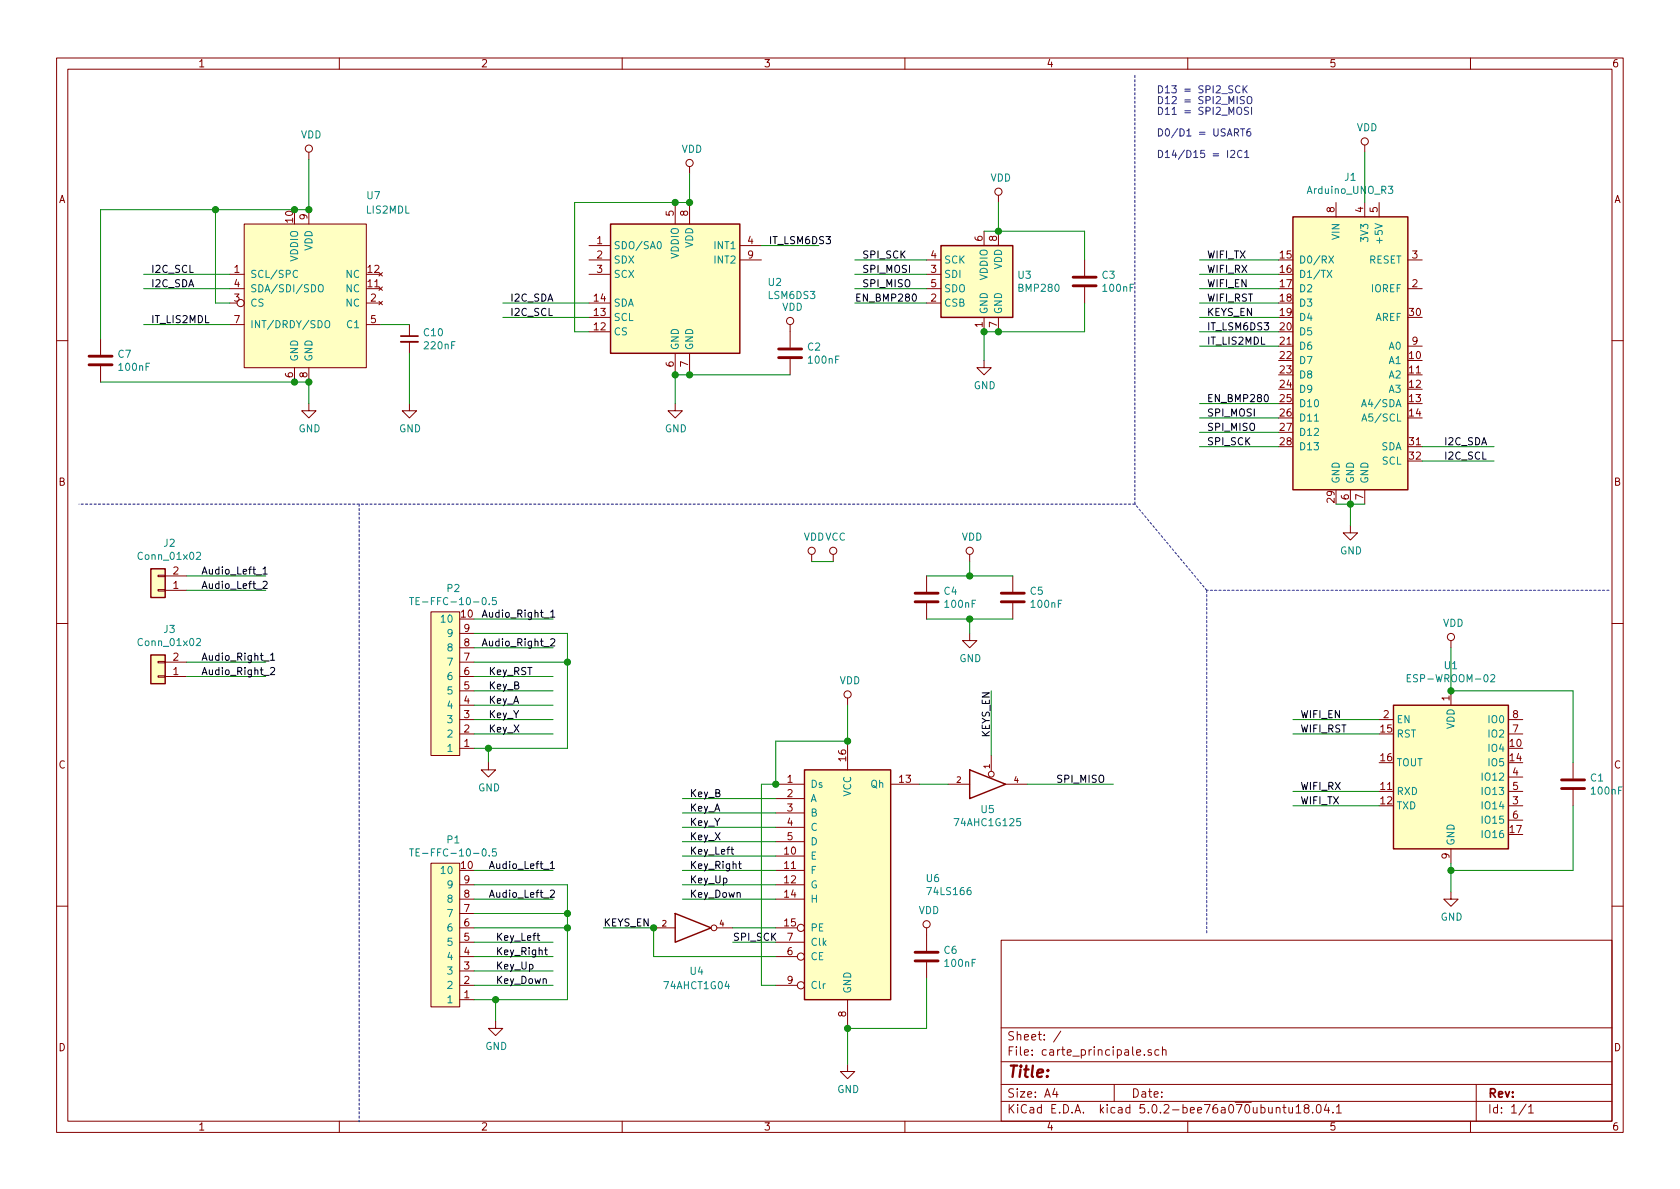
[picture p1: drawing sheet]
<svg xmlns="http://www.w3.org/2000/svg" width="297mm" height="210mm" viewBox="0 0 297 210" stroke-linecap="round" stroke-linejoin="round" font-family="sans-serif">
<g fill="none" stroke="#840000" stroke-width=".18">
<path d="M10 10.3h277v189.9h-277zM12 12.2h273v186.1h-273zM60 10.3v1.9M110 10.3v1.9M160 10.3v1.9M210 10.3v1.9M260 10.3v1.9M43.2 39.6h21.6v25.4h-21.6zM54.6 26.9v1.3M54.6 37.1v2.5M119.4 35.8v3.8M121.9 29.5v1.2"/>
<path d="M121.9 35.8v3.8M176.5 34.5v1.3M236.2 35.8v2.5M241.3 25.6v1.3M241.3 35.8v2.5M243.8 35.8v2.5M17.8 59.9v2.8M40.6 51h2.6M40.6 53.6h1.3M40.6 48.5h2.6M40.6 57.4h2.6M64.8 53.6h2.5"/>
<path d="M64.8 57.4h2.5M67 50.7l.6 .7M67 48.2l.6 .6M67 53.3l.6 .6M67.6 50.7l-.6 .7M67.6 48.2l-.6 .6M67.6 53.3l-.6 .6M72.4 57.4v2M104.1 46h3.8M104.1 43.4h3.8M104.1 58.7h3.8M104.1 56.1h3.8"/>
<path d="M104.1 53.6h3.8M104.1 48.5h3.8M130.8 46h3.8M130.8 43.4h3.8M139.7 57.4v4.1M163.8 51h2.6M163.8 46h2.6M163.8 53.6h2.6M163.8 48.5h2.6M174 40.9v2.5M174 56.1v2.6M176.5 40.9v2.5"/>
<path d="M176.5 56.1v2.6M191.8 46v2.8M191.8 50.8v2.8M248.9 51h2.6M248.9 46h2.6M10 60.2h2M17.8 64.8v2.8M52.1 65v2.6M54.6 71.4v1.2h1.3l-1.3 1.3-1.3-1.3h1.3M54.6 65v2.6M72.4 71.4v1.2h1.3l-1.3 1.3-1.3-1.3h1.3M72.4 60.4v2.1"/>
<path d="M119.4 71.4v1.2h1.2l-1.2 1.3-1.3-1.3h1.3M119.4 62.5v3.8M121.9 62.5v3.8M139.7 63.5v2.8M174 63.7v1.3h1.3l-1.3 1.3-1.3-1.3h1.3M248.9 61.2h2.6M285 60.2h2M143.5 98v1.3M147.3 98v1.3M171.4 98v1.3M238.8 93v1.2h1.2l-1.2 1.3-1.3-1.3h1.3M238.8 86.6v2.5"/>
<path d="M241.3 86.6v2.5M10 110.3h2M27.9 101.7h1.3v.3h-1.3zM27.9 104.3h1.3v.2h-1.3zM27.9 117h1.3v.2h-1.3zM27.9 119.5h1.3v.3h-1.3zM29.2 119.6h3.8M29.2 117.1h3.8M29.2 104.4h3.8M29.2 101.8h3.8M76.2 108.2h5.1v25.4h-5.1zM81.3 119.6h2.5"/>
<path d="M81.3 117.1h2.5M81.3 114.5h2.5M81.3 112h2.5M163.8 101.8v2.8M163.8 106.7v2.8M171.4 112v1.3h1.3l-1.3 1.2-1.2-1.2h1.2M179.1 101.8v2.8M179.1 106.7v2.8M256.5 113.3v1.2M285 110.3h2M81.3 127.2h2.5M81.3 129.8h2.5"/>
<path d="M81.3 132.3h2.5M81.3 124.7h2.5M81.3 122.2h2.5M86.4 134.9v1.2h1.2l-1.2 1.3-1.3-1.3h1.3M137.2 138.7h5M149.9 123.4v1.3M149.9 131.1v5M157.5 138.7h5.1M167.6 138.7h3.8M175.3 133.6v2.8M177.8 138.7h3.8M243.8 127.2h2.6"/>
<path d="M256.5 122.2v2.5M266.7 127.2h2.5M266.7 137.4h2.5M266.7 139.9h2.5M266.7 129.8h2.5M278.1 134.9v2.8M278.1 139.7v2.8M76.2 152.6h5.1v25.4h-5.1zM81.3 156.5h2.5M81.3 159h2.5M137.2 151.4h5M137.2 153.9h5"/>
<path d="M137.2 156.5h5M137.2 159h5M137.2 141.2h5M137.2 143.8h5M137.2 146.3h5M137.2 148.8h5M256.5 157.7v1.3h1.3l-1.3 1.3-1.2-1.3h1.2M256.5 150.1v2.5M266.7 142.5h2.5M266.7 145h2.5M10 160.2h2M81.3 164.1h2.5"/>
<path d="M81.3 169.2h2.5M81.3 166.6h2.5M81.3 174.2h2.5M81.3 176.8h2.5M81.3 171.7h2.5M81.3 161.5h2.5M115.6 164.1h3.8M126.7 164.1h2.8M137.2 164.1h3.8M137.2 169.2h3.8M137.2 166.6h5M137.2 174.2h3.8"/>
<path d="M149.9 176.8v5.1M163.8 164.1v4M163.8 170.2v2.8M177 166.3h108v32h-108zM285 160.2h2M60 198.3v1.9M87.6 180.6v1.3h1.3l-1.3 1.2-1.2-1.2h1.2M110 198.3v1.9M149.9 188.2v1.3h1.2l-1.2 1.2-1.3-1.2h1.3M160 198.3v1.9M177 194.8h108M177 191.8h108"/>
<path d="M177 187.8h108M177 181.8h108M186.5 192.5l-.4 1h1M186.8 193v1M187.6 182.3l-1.3 2M197 191.8v3M202.3 186.5v.1M203.6 185.7l-.4-.1-.2 .2v.2l.6 .2v.3h-.6M204.9 185.7l-.4-.1-.3 .3 .1 .6h.6M205.5 185.7l.3-.1 .3 .1 .1 .9M205.5 185.1v1.5M210 198.3v1.9"/>
<path d="M226.8 195.8h.6M227 195.3v1.3l.4 .2M227.9 195.8v.9l.4 .1 .2-.1M228.5 195.8v1M229.2 195.8l.4-.5v1.5M229.2 196.8h.8M230.9 196l-.2-.2-.1-.2 .3-.3h.3l.2 .3v.2l-.7 .2a.48 .48 0 0 0 0 .7l.2 .1 .5-.1a.48 .48 0 0 0-.2-.7M232.1 196.7v.1M232.9 195.5l.3-.2a.94 .94 0 0 1 0 1.5l-.4-.3-.1-.6zM234.5 195.2l-.3 1.1h.9M234.9 195.8v1M235.7 196.7v.1"/>
<path d="M236.3 195.8l.4-.5v1.5M236.3 196.8h.9M260 198.3v1.9M261 191.8v6.5M269.8 195.2l-1.2 2M270.3 195.8l.4-.5v1.5M270.3 196.8h.8"/>
<circle cx="54.6" cy="26.3" r=".63"/>
<circle cx="121.9" cy="28.8" r=".63"/>
<circle cx="176.5" cy="33.9" r=".63"/>
<circle cx="241.3" cy="25" r=".63"/>
<circle cx="42.5" cy="53.6" r=".63"/>
<circle cx="139.7" cy="56.8" r=".63"/>
<circle cx="143.5" cy="97.4" r=".63"/>
<circle cx="147.3" cy="97.4" r=".63"/>
<circle cx="171.4" cy="97.4" r=".63"/>
<circle cx="256.5" cy="112.6" r=".63"/>
<circle cx="149.9" cy="122.8" r=".63"/>
<circle cx="175.3" cy="136.9" r=".51"/>
<circle cx="126.2" cy="164.1" r=".51"/>
<circle cx="141.6" cy="164.1" r=".63"/>
<circle cx="141.6" cy="169.2" r=".63"/>
<circle cx="141.6" cy="174.2" r=".63"/>
<circle cx="163.8" cy="163.4" r=".63"/>
</g>
<g fill="#ffffc2" stroke="#ffffc2" stroke-width=".18">
<path d="M228.6 38.3h20.3v48.3h-20.3z"/>
<path d="M107.9 39.6h22.9v22.9h-22.9z"/>
<path d="M166.4 43.4h12.7v12.7h-12.7z"/>
<path d="M142.2 136.1h15.3v40.7h-15.3z"/>
<path d="M246.4 124.7h20.3v25.4h-20.3z"/>
<path d="M43.2 39.6h21.6v25.4h-21.6z"/>
<path d="M76.2 152.6h5.1v25.4h-5.1z"/>
<path d="M76.2 108.2h5.1v25.4h-5.1z"/>
<path d="M26.7 100.6h2.5v5.1h-2.5z"/>
<path d="M26.7 115.8h2.5v5.1h-2.5z"/>
</g>
<path d="M107.9 39.6h22.9v22.9h-22.9zM228.6 38.3h20.3v48.3h-20.3zM166.4 43.4h12.7v12.7h-12.7zM26.7 100.6h2.5v5.1h-2.5zM26.7 115.8h2.5v5.1h-2.5zM142.2 136.1h15.3v40.7h-15.3zM171.4 136.1l6.4 2.6-6.4 2.5zM246.4 124.7h20.3v25.4h-20.3zM119.4 161.5l6.3 2.6-6.3 2.5z" fill="none" stroke="#840000" stroke-width=".25"/>
<g fill="none" stroke="#008484" stroke-width=".18">
<path d="M245.5 32.9h.8l-.5 .5 .4 .1 .1 .5-.3 .2-.5-.1M52.6 47.9a.6 .6 0 0 0-.8 .5 .6 .6 0 0 0 .6 .7l.2-.2M56.4 50.5l.2-.2a.45 .45 0 0 1 .5 .5v.4l-.1 .4h-.5a1 1 0 0 1-.1-1.1zM57.5 56.9l.1-.1a.42 .42 0 0 1 .6 .1 .88 .88 0 0 1-.2 1.1l-.4-.1a1.07 1.07 0 0 1-.1-1zM116.3 42.8l.2-.1a.69 .69 0 0 1 .4 .7 .69 .69 0 0 1-.4 .6l-.2-.2-.1-.3zM234.6 47.8l.9 1.3M234.9 45.3l.9 1.2M235.5 47.8l-.9 1.3M235.8 45.3l-.9 1.2M240.7 71.9l.5-1.2 .4 1.2M240.8 74.5l.4-1.3 .5 1.3M240.9 74.1h.6"/>
<path d="M34.7 97.8l.5-.1 .3 .3-.1 .2-.7 .7h.8M34.7 113l.5-.1 .3 .4-.1 .2-.7 .7h.8M72.4 105.7h.7M72.8 105.7v1.2M73.6 106.3h.4M74.2 105.7h-.6v1.2h.6M87.7 105.7h-.6l-.1 .6 .5-.2 .3 .3v.3l-.3 .2-.5-.1M248.8 119.9h.5M249.4 119.3h-.6v1.3h.6M263.6 119.4l.5-.1 .2 .4-.1 .2-.7 .7h.8M72.4 150.1h.7M72.8 150.1v1.3"/>
<path d="M73.6 150.7h.4M74.2 150.1h-.6v1.3h.6M87.7 150.1h-.6l-.1 .6 .5-.1 .3 .2v.3l-.3 .3-.5-.1"/>
</g>
<g fill="none" stroke="#008400" stroke-width=".18">
<path d="M38.1 37.1v16.5h2.5M54.6 28.2v8.9h-36.8v22.8M121.9 30.7v5.1h-20.3v22.9h2.5M176.5 35.8v5.1M241.3 26.9v8.9M25.4 48.5h15.2M25.4 51h15.2M25.4 57.4h15.2M67.3 57.4h5.1M88.9 53.6h15.2M88.9 56.1h15.2M134.6 43.4h10.2"/>
<path d="M151.1 46h12.7M151.1 48.5h12.7M151.1 51h12.7M151.1 53.6h12.7M174 40.9h17.8v5.1M191.8 53.6v5.1h-17.8v5M212.1 58.7h14M212.1 46h14M212.1 48.5h14M212.1 51h14M212.1 53.6h14M212.1 56.1h14"/>
<path d="M17.8 67.6h36.8v3.8M72.4 62.5v8.9M139.7 66.3h-20.3v5.1M212.1 79h14M212.1 61.2h14M212.1 71.4h14M212.1 73.9h14M212.1 76.4h14M251.5 79h12.7M143.5 99.3h3.8M171.4 99.3v2.5M236.2 89.1h5.1"/>
<path d="M238.8 89.1v3.9M251.5 81.5h12.7M33 101.8h14M33 117.1h14M33 104.4h14M33 119.6h14M83.8 112h16.5v20.3h-16.5M83.8 117.1h16.5M83.8 119.6h14M83.8 109.5h14M83.8 114.5h14M163.8 101.8h15.3"/>
<path d="M163.8 109.5h15.3M171.4 109.5v2.5M256.5 114.5v7.7h21.6v12.7M83.8 129.8h14M83.8 127.2h14M83.8 124.7h14M83.8 122.2h14M86.4 132.3v2.6M149.9 124.7v6.4h-12.7v7.6h-2.6v35.5h2.6M162.6 138.7h5M175.3 122.2v11.4M181.6 138.7h15.2"/>
<path d="M228.6 129.8h15.2M228.6 127.2h15.2M228.6 139.9h15.2M83.8 156.5h16.5v20.3h-16.5M83.8 153.9h14M83.8 159h14M120.6 153.9h16.6M120.6 159h16.6M120.6 156.5h16.6M120.6 141.2h16.6M120.6 143.8h16.6M120.6 146.3h16.6"/>
<path d="M120.6 148.8h16.6M120.6 151.4h16.6M228.6 142.5h15.2M256.5 152.6v5.1M278.1 142.5v11.4h-21.6M83.8 164.1h16.5M83.8 169.2h14M83.8 174.2h14M83.8 171.7h14M83.8 166.6h14M83.8 161.5h16.5M87.6 176.8v3.8"/>
<path d="M106.7 164.1h8.9v5.1h21.6M129.5 164.1h7.7M129.5 166.6h7.7M163.8 173v8.9h-13.9v6.3"/>
</g>
<g fill="#008400" stroke="#008400" stroke-width=".25">
<circle cx="176.5" cy="40.9" r=".51"/>
<circle cx="121.9" cy="35.8" r=".51"/>
<circle cx="174" cy="58.7" r=".51"/>
<circle cx="119.4" cy="66.3" r=".51"/>
<circle cx="238.8" cy="89.1" r=".51"/>
<circle cx="54.6" cy="67.6" r=".51"/>
<circle cx="54.6" cy="37.1" r=".51"/>
<circle cx="115.6" cy="164.1" r=".51"/>
<circle cx="86.4" cy="132.3" r=".51"/>
<circle cx="100.3" cy="117.1" r=".51"/>
<circle cx="87.6" cy="176.8" r=".51"/>
<circle cx="100.3" cy="164.1" r=".51"/>
<circle cx="100.3" cy="161.5" r=".51"/>
<circle cx="149.9" cy="131.1" r=".51"/>
<circle cx="137.2" cy="138.7" r=".51"/>
<circle cx="119.4" cy="35.8" r=".51"/>
<circle cx="52.1" cy="37.1" r=".51"/>
<circle cx="176.5" cy="58.7" r=".51"/>
<circle cx="121.9" cy="66.3" r=".51"/>
<circle cx="52.1" cy="67.6" r=".51"/>
<circle cx="38.1" cy="37.1" r=".51"/>
<circle cx="149.9" cy="181.9" r=".51"/>
<circle cx="256.5" cy="153.9" r=".51"/>
<circle cx="256.5" cy="122.2" r=".51"/>
<circle cx="171.5" cy="109.5" r=".51"/>
<circle cx="171.5" cy="101.8" r=".51"/>
</g>
<path d="M63.5 89.1v109.3M200.7 89.1v-76.2M200.7 89.1h-186.7M213.4 104.4v60.9M213.4 104.4l-12.7-15.3M284.5 104.4h-71.1" fill="none" stroke="#0000c2" stroke-width=".18" stroke-dasharray=".4 .4"/>
<g fill="none" stroke="#000" stroke-width=".18">
<path d="M161.4 52.1l.2-.1a.67 .67 0 0 1 .4 .6 .67 .67 0 0 1-.4 .7l-.3-.5zM223.6 69.9l.2-.1a.67 .67 0 0 1 .5 .6 .67 .67 0 0 1-.5 .6l-.3-.4zM45.3 101.6h1M46.5 100.6l.4-.4v1.3M46.5 102.9l.5-.1 .2 .3-.7 1h.7M46.5 101.5h.7M46.6 116.9h1M47.8 115.8l.4-.3v1.3M47.8 118.2l.5-.2 .3 .4-.1 .2-.7 .7h.8M47.8 116.8h.8M96.2 109.3h.9M97.4 108.2l.3-.3v1.2"/>
<path d="M97.4 113.1l.5-.2 .2 .4-.1 .2-.7 .7h.8M97.4 109.1h.7M96.1 153.7h1M97.3 152.7l.4-.4v1.3M97.3 157.5l.5-.1 .2 .4-.7 .9h.7M97.3 153.6h.7M129.2 150.2h.5M129.4 149.8v1.1l.3 .1M130.6 152.7h.5M130.8 152.3v1.1l.3 .2M94.9 165.4h.5M95.1 165v1.1l.3 .2"/>
<path d="M96.3 168h.5M96.5 167.6v1.1l.3 .1"/>
</g>
<g fill="none" stroke="#0000c2" stroke-width=".18">
<path d="M218.7 19.1a.45 .45 0 0 1 .8 0 .88 .88 0 0 1-.3 1.1h-.3a1.07 1.07 0 0 1-.2-1.1zM219.2 15.3a.6 .6 0 0 0-.8 .4 .6 .6 0 0 0 .6 .7l.2-.1M219.8 15.2v1.2M220 15.7l.5 .7M220 17.1h-.5l-.2 .2 .1 .3 .6 .3v.3l-.2 .1h-.5M220.5 15.2l-.7 .7M220.5 17.2a.45 .45 0 0 1 .8 0 .92 .92 0 0 1-.2 1.1h-.4a1.07 1.07 0 0 1-.2-1.1zM220.8 19h-.5l-.2 .1v.4l.5 .2 .2 .3-.3 .2h-.5M221.3 19v1.2M217.6 26.7l.5-.1 .2 .3v.2l-.8 .8h.8M219.4 22.8h.7M219.6 26.7a.6 .6 0 0 0-.8 .4 .6 .6 0 0 0 .6 .8l.2-.2"/>
<path d="M219.7 22.8v1.2M220.1 26.9l.3-.3v1.3M220.1 27.9h.7M221.1 22.8l-.4 .1a.87 .87 0 0 0 0 1.1l.4-.1v-.5l-.4-.1-.3 .2"/>
</g>
<path d="M70.9 60.4h3" fill="none" stroke="#840000" stroke-width=".33"/>
<path d="M70.9 59.4h3" fill="none" stroke="#840000" stroke-width=".3"/>
<g fill="none" stroke="#840000" stroke-width=".51">
<path d="M189.7 50.5h4.1M189.7 49h4.1M15.7 64.5h4.1M15.7 63h4.1M137.7 63.2h4M137.7 61.7h4M161.8 106.4h4.1M161.8 104.9h4.1M177 106.4h4.1M177 104.9h4.1M276.1 139.4h4.1M276.1 137.9h4.1"/>
<path d="M161.8 169.9h4.1M161.8 168.4h4.1"/>
</g>
<text font-size="2.8" fill="#840000" x="178" y="190.5">Title:</text>
<g font-size="2.1" fill="#840000">
<text x="178" y="184">Sheet: /</text>
<text x="178" y="186.7">File: carte_principale.sch</text>
<text x="178" y="196.9">KiCad E.D.A. kicad 5.0.2-bee76a070ubuntu18.04.1</text>
<text x="178" y="194.1">Size: A4</text>
<text x="200" y="194.1">Date:</text>
<text x="263" y="194.1">Rev:</text>
<text x="263" y="196.9">Id: 1/1</text>
</g>
<g font-size="1.8" fill="#840000">
<text x="35" y="11.9">1</text>
<text x="85" y="11.9">2</text>
<text x="135" y="11.9">3</text>
<text x="185" y="11.9">4</text>
<text x="235" y="11.9">5</text>
<text x="285" y="11.9">6</text>
<text x="10.4" y="35.9">A</text>
<text x="285.4" y="35.9">A</text>
<text x="51.8" y="39.3" transform="rotate(-90 51.8 39.3)">10</text>
<text x="54.4" y="38.8" transform="rotate(-90 54.4 38.8)">9</text>
<text x="119.1" y="38.2" transform="rotate(-90 119.1 38.2)">5</text>
<text x="121.7" y="38.2" transform="rotate(-90 121.7 38.2)">8</text>
<text x="236" y="37.6" transform="rotate(-90 236 37.6)">8</text>
<text x="241" y="37.6" transform="rotate(-90 241 37.6)">4</text>
<text x="243.6" y="37.6" transform="rotate(-90 243.6 37.6)">5</text>
<text x="105.6" y="43.2">1</text>
<text x="105.6" y="45.7">2</text>
<text x="132.2" y="43.2">4</text>
<text x="132.2" y="45.7">9</text>
<text x="164.6" y="45.7">4</text>
<text x="173.7" y="42.6" transform="rotate(-90 173.7 42.6)">6</text>
<text x="176.3" y="42.6" transform="rotate(-90 176.3 42.6)">8</text>
<text x="226.4" y="45.7">15</text>
<text x="249.7" y="45.7">3</text>
<text x="41.4" y="48.3">1</text>
<text x="41.4" y="53.3">3</text>
<text x="41.4" y="50.8">4</text>
<text x="65.1" y="50.8">11</text>
<text x="65.1" y="48.3">12</text>
<text x="65.6" y="53.3">2</text>
<text x="105.1" y="53.3">14</text>
<text x="105.6" y="48.3">3</text>
<text x="164.6" y="53.3">2</text>
<text x="164.6" y="48.3">3</text>
<text x="164.6" y="50.8">5</text>
<text x="226.4" y="48.3">16</text>
<text x="226.4" y="50.8">17</text>
<text x="226.4" y="53.3">18</text>
<text x="249.7" y="50.8">2</text>
<text x="41.4" y="57.1">7</text>
<text x="65.6" y="57.1">5</text>
<text x="105.1" y="58.4">12</text>
<text x="105.1" y="55.9">13</text>
<text x="173.7" y="57.9" transform="rotate(-90 173.7 57.9)">1</text>
<text x="176.3" y="57.9" transform="rotate(-90 176.3 57.9)">7</text>
<text x="226.4" y="55.9">19</text>
<text x="226.4" y="58.4">20</text>
<text x="249.2" y="55.9">30</text>
<text x="119.1" y="64.9" transform="rotate(-90 119.1 64.9)">6</text>
<text x="121.7" y="64.9" transform="rotate(-90 121.7 64.9)">7</text>
<text x="226.4" y="61">21</text>
<text x="226.4" y="63.5">22</text>
<text x="249.2" y="63.5">10</text>
<text x="249.7" y="61">9</text>
<text x="51.8" y="66.8" transform="rotate(-90 51.8 66.8)">6</text>
<text x="54.4" y="66.8" transform="rotate(-90 54.4 66.8)">8</text>
<text x="226.4" y="66">23</text>
<text x="226.4" y="68.6">24</text>
<text x="226.4" y="71.1">25</text>
<text x="249.2" y="66">11</text>
<text x="249.2" y="68.6">12</text>
<text x="249.2" y="71.1">13</text>
<text x="226.4" y="73.7">26</text>
<text x="226.4" y="76.2">27</text>
<text x="249.2" y="73.7">14</text>
<text x="226.4" y="78.7">28</text>
<text x="249.2" y="78.7">31</text>
<text x="249.2" y="81.3">32</text>
<text x="10.4" y="85.9">B</text>
<text x="236" y="88.8" transform="rotate(-90 236 88.8)">29</text>
<text x="238.5" y="88.4" transform="rotate(-90 238.5 88.4)">6</text>
<text x="241" y="88.4" transform="rotate(-90 241 88.4)">7</text>
<text x="285.4" y="85.9">B</text>
<text x="30.6" y="101.6">2</text>
<text x="30.6" y="104.1">1</text>
<text x="81.6" y="109.2">10</text>
<text x="82.1" y="111.8">9</text>
<text x="30.6" y="119.4">1</text>
<text x="30.6" y="116.8">2</text>
<text x="82.1" y="119.4">6</text>
<text x="82.1" y="116.8">7</text>
<text x="82.1" y="114.3">8</text>
<text x="82.1" y="124.5">4</text>
<text x="82.1" y="121.9">5</text>
<text x="256.3" y="123.9" transform="rotate(-90 256.3 123.9)">1</text>
<text x="82.1" y="129.5">2</text>
<text x="82.1" y="127">3</text>
<text x="244.1" y="129.5">15</text>
<text x="244.6" y="127">2</text>
<text x="267.5" y="129.5">7</text>
<text x="267.5" y="127">8</text>
<text x="10.4" y="135.9">C</text>
<text x="82.1" y="132.1">1</text>
<text x="149.6" y="134.6" transform="rotate(-90 149.6 134.6)">16</text>
<text x="244.1" y="134.6">16</text>
<text x="267" y="132.1">10</text>
<text x="267" y="134.6">14</text>
<text x="267.5" y="137.2">4</text>
<text x="285.4" y="135.9">C</text>
<text x="139.2" y="138.4">1</text>
<text x="139.2" y="141">2</text>
<text x="139.2" y="143.5">3</text>
<text x="159.1" y="138.4">13</text>
<text x="244.1" y="139.7">11</text>
<text x="244.1" y="142.2">12</text>
<text x="267.5" y="142.2">3</text>
<text x="267.5" y="139.7">5</text>
<text x="139.2" y="146">4</text>
<text x="139.2" y="148.6">5</text>
<text x="267" y="147.3">17</text>
<text x="267.5" y="144.8">6</text>
<text x="81.6" y="153.7">10</text>
<text x="138.7" y="151.1">10</text>
<text x="138.7" y="153.7">11</text>
<text x="256.3" y="151.9" transform="rotate(-90 256.3 151.9)">9</text>
<text x="82.1" y="161.3">7</text>
<text x="82.1" y="158.7">8</text>
<text x="82.1" y="156.2">9</text>
<text x="138.7" y="156.2">12</text>
<text x="138.7" y="158.7">14</text>
<text x="82.1" y="166.4">5</text>
<text x="82.1" y="163.8">6</text>
<text x="138.7" y="163.8">15</text>
<text x="139.2" y="166.4">7</text>
<text x="82.1" y="174">2</text>
<text x="82.1" y="171.4">3</text>
<text x="82.1" y="168.9">4</text>
<text x="139.2" y="168.9">6</text>
<text x="139.2" y="174">9</text>
<text x="82.1" y="176.5">1</text>
<text x="149.6" y="179.8" transform="rotate(-90 149.6 179.8)">8</text>
<text x="10.4" y="185.9">D</text>
<text x="285.4" y="185.9">D</text>
<text x="35" y="199.9">1</text>
<text x="85" y="199.9">2</text>
<text x="135" y="199.9">3</text>
<text x="185" y="199.9">4</text>
<text x="235" y="199.9">5</text>
<text x="285" y="199.9">6</text>
</g>
<g font-size="1.8" fill="#0000c2">
<text x="204.5" y="16.5">D13 = SPI2_SCK</text>
<text x="204.5" y="18.4">D12 = SPI2_MISO</text>
<text x="204.5" y="20.3">D11 = SPI2_MOSI</text>
<text x="204.5" y="24.1">D0/D1 = USART6</text>
<text x="204.5" y="27.9">D14/D15 = I2C1</text>
</g>
<g font-size="1.8" fill="#008484">
<text x="239.9" y="23.2">VDD</text>
<text x="53.2" y="24.5">VDD</text>
<text x="120.5" y="27">VDD</text>
<text x="64.9" y="35.2">U7</text>
<text x="175.1" y="32.1">VDD</text>
<text x="231.3" y="34.3">Arduino_UNO_R3</text>
<text x="237.8" y="32">J1</text>
<text x="64.8" y="37.8">LIS2MDL</text>
<text x="52.7" y="46.2" transform="rotate(-90 52.7 46.2)">VDDIO</text>
<text x="55.2" y="44.4" transform="rotate(-90 55.2 44.4)">VDD</text>
<text x="108.5" y="44.1">SDO/SA0</text>
<text x="108.5" y="46.6">SDX</text>
<text x="120" y="45.7" transform="rotate(-90 120 45.7)">VDDIO</text>
<text x="122.6" y="43.9" transform="rotate(-90 122.6 43.9)">VDD</text>
<text x="126.5" y="44.1">INT1</text>
<text x="126.5" y="46.6">INT2</text>
<text x="166.9" y="46.6">SCK</text>
<text x="177.2" y="47.7" transform="rotate(-90 177.2 47.7)">VDD</text>
<text x="229.6" y="46.6">D0/RX</text>
<text x="236.9" y="42.3" transform="rotate(-90 236.9 42.3)">VIN</text>
<text x="241.9" y="42.5" transform="rotate(-90 241.9 42.5)">3V3</text>
<text x="242" y="46.6">RESET</text>
<text x="244.5" y="42.6" transform="rotate(-90 244.5 42.6)">+5V</text>
<text x="44.2" y="49.1">SCL/SPC</text>
<text x="44.2" y="51.7">SDA/SDI/SDO</text>
<text x="61.2" y="51.7">NC</text>
<text x="61.2" y="49.1">NC</text>
<text x="108.5" y="49.1">SCX</text>
<text x="135.9" y="50.6">U2</text>
<text x="136" y="52.9">LSM6DS3</text>
<text x="166.9" y="49.1">SDI</text>
<text x="166.9" y="51.7">SDO</text>
<text x="174.6" y="49.5" transform="rotate(-90 174.6 49.5)">VDDIO</text>
<text x="180" y="49.3">U3</text>
<text x="180.3" y="51.6">BMP280</text>
<text x="194.9" y="49.3">C3</text>
<text x="195.1" y="51.6">100nF</text>
<text x="229.6" y="49.1">D1/TX</text>
<text x="229.6" y="51.7">D2</text>
<text x="242.5" y="51.7">IOREF</text>
<text x="44.2" y="54.2">CS</text>
<text x="44.2" y="58">INT/DRDY/SDO</text>
<text x="61.2" y="54.2">NC</text>
<text x="61.5" y="58">C1</text>
<text x="75" y="59.5">C10</text>
<text x="108.5" y="59.3">CS</text>
<text x="108.5" y="56.8">SCL</text>
<text x="108.5" y="54.2">SDA</text>
<text x="138.3" y="55">VDD</text>
<text x="166.9" y="54.2">CSB</text>
<text x="174.6" y="55.6" transform="rotate(-90 174.6 55.6)">GND</text>
<text x="177.2" y="55.6" transform="rotate(-90 177.2 55.6)">GND</text>
<text x="229.6" y="54.2">D3</text>
<text x="229.6" y="56.8">D4</text>
<text x="229.6" y="59.3">D5</text>
<text x="243.1" y="56.8">AREF</text>
<text x="20.9" y="63.3">C7</text>
<text x="21.2" y="65.6">100nF</text>
<text x="52.7" y="64" transform="rotate(-90 52.7 64)">GND</text>
<text x="55.2" y="64" transform="rotate(-90 55.2 64)">GND</text>
<text x="75.2" y="61.8">220nF</text>
<text x="120" y="62" transform="rotate(-90 120 62)">GND</text>
<text x="122.6" y="62" transform="rotate(-90 122.6 62)">GND</text>
<text x="142.8" y="62">C2</text>
<text x="143.1" y="64.3">100nF</text>
<text x="229.6" y="61.8">D6</text>
<text x="229.6" y="64.4">D7</text>
<text x="245.6" y="64.4">A1</text>
<text x="245.6" y="61.8">A0</text>
<text x="172.2" y="68.8">GND</text>
<text x="229.6" y="66.9">D8</text>
<text x="229.6" y="69.5">D9</text>
<text x="245.6" y="66.9">A2</text>
<text x="245.6" y="69.5">A3</text>
<text x="52.8" y="76.4">GND</text>
<text x="70.6" y="76.4">GND</text>
<text x="117.6" y="76.4">GND</text>
<text x="229.6" y="72">D10</text>
<text x="229.6" y="74.5">D11</text>
<text x="229.6" y="77.1">D12</text>
<text x="241.4" y="72">A4/SDA</text>
<text x="241.6" y="74.5">A5/SCL</text>
<text x="229.6" y="79.6">D13</text>
<text x="244.2" y="79.6">SDA</text>
<text x="244.4" y="82.2">SCL</text>
<text x="236.9" y="85.6" transform="rotate(-90 236.9 85.6)">GND</text>
<text x="239.4" y="85.6" transform="rotate(-90 239.4 85.6)">GND</text>
<text x="241.9" y="85.6" transform="rotate(-90 241.9 85.6)">GND</text>
<text x="142.1" y="95.6">VDDVCC</text>
<text x="170" y="95.6">VDD</text>
<text x="24.7" y="99">Conn_01x02</text>
<text x="29" y="96.7">J2</text>
<text x="236.9" y="98">GND</text>
<text x="74.2" y="107">TE-FFC-10-0.5</text>
<text x="79.1" y="104.7">P2</text>
<text x="167" y="105.2">C4</text>
<text x="167.2" y="107.5">100nF</text>
<text x="182.2" y="105.2">C5</text>
<text x="182.4" y="107.5">100nF</text>
<text x="29" y="111.9">J3</text>
<text x="78.3" y="110.1">10</text>
<text x="79.3" y="112.6">9</text>
<text x="255.1" y="110.8">VDD</text>
<text x="24.7" y="114.2">Conn_01x02</text>
<text x="79.3" y="117.7">7</text>
<text x="79.3" y="115.2">8</text>
<text x="169.6" y="117.1">GND</text>
<text x="255.4" y="118.3">U1</text>
<text x="79.3" y="125.3">4</text>
<text x="79.3" y="122.8">5</text>
<text x="79.3" y="120.3">6</text>
<text x="148.4" y="121">VDD</text>
<text x="249.6" y="120.6">ESP-WROOM-02</text>
<text x="79.3" y="130.4">2</text>
<text x="79.3" y="127.9">3</text>
<text x="246.9" y="130.4">RST</text>
<text x="246.9" y="127.9">EN</text>
<text x="257.2" y="129" transform="rotate(-90 257.2 129)">VDD</text>
<text x="263.3" y="130.4">IO2</text>
<text x="263.3" y="127.9">IO0</text>
<text x="79.3" y="133">1</text>
<text x="246.9" y="135.5">TOUT</text>
<text x="263.3" y="133">IO4</text>
<text x="263.3" y="135.5">IO5</text>
<text x="84.5" y="139.9">GND</text>
<text x="143.3" y="139.3">Ds</text>
<text x="143.3" y="141.9">A</text>
<text x="150.5" y="140.9" transform="rotate(-90 150.5 140.9)">VCC</text>
<text x="154" y="139.3">Qh</text>
<text x="173.5" y="143.8">U5</text>
<text x="246.9" y="140.6">RXD</text>
<text x="246.9" y="143.1">TXD</text>
<text x="262.4" y="143.1">IO14</text>
<text x="262.4" y="138">IO12</text>
<text x="262.4" y="140.6">IO13</text>
<text x="281.3" y="138.2">C1</text>
<text x="281.5" y="140.5">100nF</text>
<text x="79.1" y="149.1">P1</text>
<text x="143.3" y="144.4">B</text>
<text x="143.3" y="146.9">C</text>
<text x="143.3" y="149.5">D</text>
<text x="169.1" y="146.1">74AHC1G125</text>
<text x="257.2" y="149.6" transform="rotate(-90 257.2 149.6)">GND</text>
<text x="262.4" y="148.2">IO16</text>
<text x="262.4" y="145.7">IO15</text>
<text x="74.2" y="151.5">TE-FFC-10-0.5</text>
<text x="78.3" y="154.6">10</text>
<text x="143.3" y="152">E</text>
<text x="143.3" y="154.6">F</text>
<text x="163.8" y="156">U6</text>
<text x="79.3" y="159.6">8</text>
<text x="79.3" y="157.1">9</text>
<text x="143.3" y="157.1">G</text>
<text x="143.3" y="159.6">H</text>
<text x="162.4" y="161.6">VDD</text>
<text x="164.2" y="158.3">74LS166</text>
<text x="79.3" y="167.3">5</text>
<text x="79.3" y="164.7">6</text>
<text x="79.3" y="162.2">7</text>
<text x="143.3" y="164.7">PE</text>
<text x="143.3" y="167.3">Clk</text>
<text x="254.7" y="162.8">GND</text>
<text x="79.3" y="172.3">3</text>
<text x="79.3" y="169.8">4</text>
<text x="122.1" y="172.4">U4</text>
<text x="143.3" y="169.8">CE</text>
<text x="167" y="168.7">C6</text>
<text x="167.2" y="171">100nF</text>
<text x="79.3" y="177.4">1</text>
<text x="79.3" y="174.9">2</text>
<text x="117.6" y="174.9">74AHCT1G04</text>
<text x="143.3" y="174.9">Clr</text>
<text x="150.5" y="175.8" transform="rotate(-90 150.5 175.8)">GND</text>
<text x="85.8" y="185.7">GND</text>
<text x="148" y="193.3">GND</text>
</g>
<g font-size="1.8">
<text x="135.9" y="43.2">IT_LSM6DS3</text>
<text x="152.4" y="45.7">SPI_SCK</text>
<text x="213.4" y="45.7">WIFI_TX</text>
<text x="26.7" y="48.3">I2C_SCL</text>
<text x="26.7" y="50.8">I2C_SDA</text>
<text x="90.2" y="53.3">I2C_SDA</text>
<text x="151.1" y="53.3">EN_BMP280</text>
<text x="152.4" y="48.3">SPI_MOSI</text>
<text x="152.4" y="50.8">SPI_MISO</text>
<text x="213.4" y="48.3">WIFI_RX</text>
<text x="213.4" y="50.8">WIFI_EN</text>
<text x="213.4" y="53.3">WIFI_RST</text>
<text x="26.7" y="57.1">IT_LIS2MDL</text>
<text x="90.2" y="55.9">I2C_SCL</text>
<text x="213.4" y="55.9">KEYS_EN</text>
<text x="213.4" y="58.4">IT_LSM6DS3</text>
<text x="213.4" y="61">IT_LIS2MDL</text>
<text x="213.4" y="71.1">EN_BMP280</text>
<text x="213.4" y="73.7">SPI_MOSI</text>
<text x="213.4" y="76.2">SPI_MISO</text>
<text x="213.4" y="78.7">SPI_SCK</text>
<text x="255.3" y="78.7">I2C_SDA</text>
<text x="255.3" y="81.3">I2C_SCL</text>
<text x="35.6" y="101.6">Audio_Left_1</text>
<text x="35.6" y="104.1">Audio_Left_2</text>
<text x="85.1" y="109.2">Audio_Right_1</text>
<text x="35.6" y="116.8">Audio_Right_1</text>
<text x="35.6" y="119.4">Audio_Right_2</text>
<text x="85.1" y="114.3">Audio_Right_2</text>
<text x="86.4" y="119.4">Key_RST</text>
<text x="86.4" y="124.5">Key_A</text>
<text x="86.4" y="121.9">Key_B</text>
<text x="86.4" y="129.5">Key_X</text>
<text x="86.4" y="127">Key_Y</text>
<text x="175" y="130.4" transform="rotate(-90 175 130.4)">KEYS_EN</text>
<text x="229.9" y="127">WIFI_EN</text>
<text x="229.9" y="129.5">WIFI_RST</text>
<text x="121.9" y="143.5">Key_A</text>
<text x="121.9" y="141">Key_B</text>
<text x="186.7" y="138.4">SPI_MISO</text>
<text x="229.9" y="139.7">WIFI_RX</text>
<text x="229.9" y="142.2">WIFI_TX</text>
<text x="121.9" y="148.6">Key_X</text>
<text x="121.9" y="146">Key_Y</text>
<text x="86.4" y="153.7">Audio_Left_1</text>
<text x="121.9" y="153.7">Key_Right</text>
<text x="121.9" y="151.1">Key_Left</text>
<text x="86.4" y="158.7">Audio_Left_2</text>
<text x="121.9" y="158.7">Key_Down</text>
<text x="121.9" y="156.2">Key_Up</text>
<text x="87.6" y="166.4">Key_Left</text>
<text x="106.7" y="163.8">KEYS_EN</text>
<text x="129.5" y="166.4">SPI_SCK</text>
<text x="87.6" y="174">Key_Down</text>
<text x="87.6" y="171.4">Key_Up</text>
<text x="87.6" y="168.9">Key_Right</text>
</g>
<g font-size="1.4" fill="#840000">
<text x="175" y="135.9" transform="rotate(-90 175 135.9)">1</text>
<text x="169.2" y="138.4">2</text>
<text x="179.3" y="138.4">4</text>
<text x="117.1" y="163.8">2</text>
<text x="127.3" y="163.8">4</text>
</g>
</svg>
